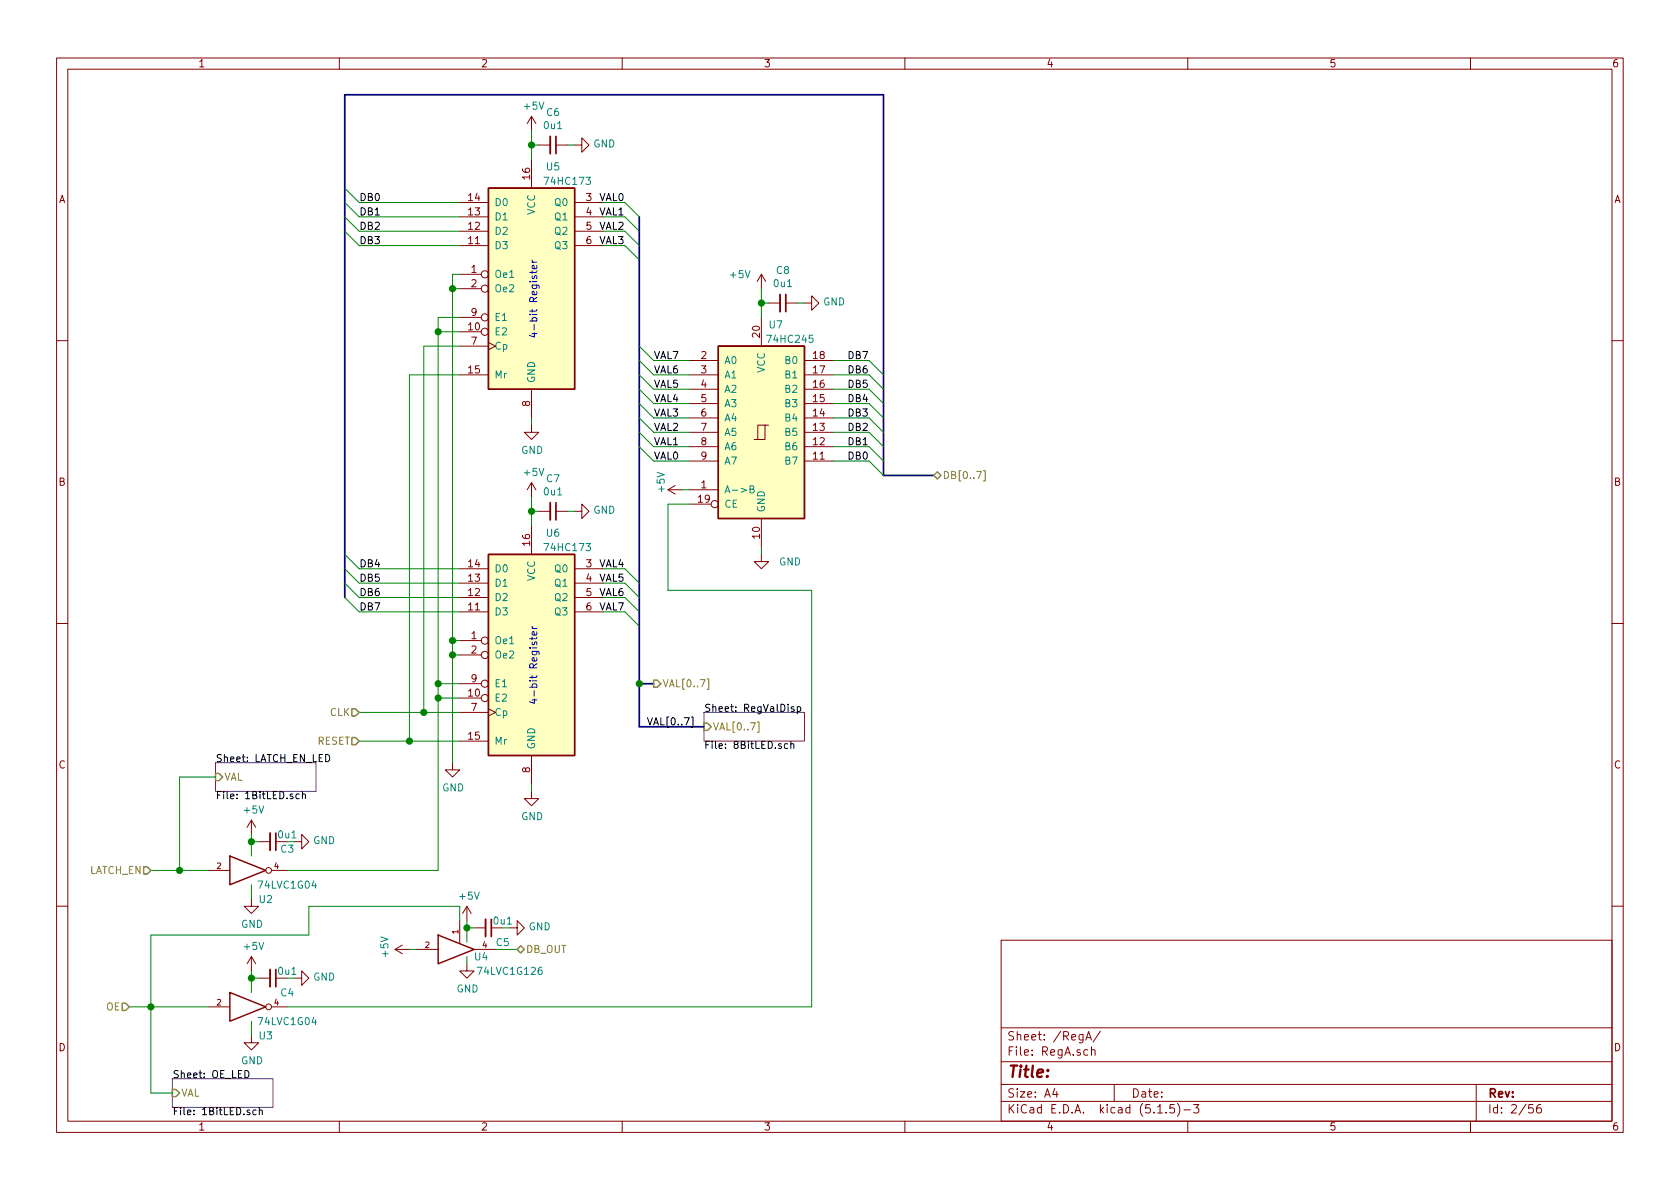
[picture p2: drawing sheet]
<svg xmlns="http://www.w3.org/2000/svg" width="297mm" height="210mm" viewBox="0 0 297 210" stroke-linecap="round" stroke-linejoin="round" font-family="sans-serif">
<g fill="none" stroke="#840000" stroke-width=".18">
<path d="M10 10.3h277v189.9h-277zM12 12.2h273v186.1h-273zM60 10.3v1.9M110 10.3v1.9M160 10.3v1.9M210 10.3v1.9M260 10.3v1.9M81.3 38.3h5.1M81.3 35.8h5.1M94 20.6v2.5M94 28.2v5.1M94 20.6l-.8 1.2"/>
<path d="M94 20.6l.7 1.2M95.2 25.6h2.1M98.3 25.6h2M101.6 25.6h1.3v-1.2l1.2 1.2-1.2 1.3v-1.3M101.6 38.3h5.1M101.6 35.8h5.1M81.3 48.5h3.8M81.3 58.7h3.8M81.3 43.4h5.1M81.3 40.9h5.1M81.3 51h3.8M81.3 56.1h3.8"/>
<path d="M101.6 43.4h5.1M101.6 40.9h5.1M134.6 48.5l-.7 1.3M134.6 48.5v2.5M134.6 56.1v5.1M134.6 48.5l.8 1.3M135.9 53.6h2M138.9 53.6h2.1M142.2 53.6h1.3v-1.3l1.3 1.3-1.3 1.3v-1.3M10 60.2h2M81.3 66.3h5.1M81.3 61.2h5.1"/>
<path d="M86.4 60.6l1.2 .6-1.2 .6M94 75.2v1.2h1.2l-1.2 1.3-1.3-1.3h1.3M94 68.8v5.1M121.9 66.3h5.1M121.9 79h5.1M121.9 76.4h5.1M121.9 73.9h5.1M121.9 71.4h5.1M121.9 68.8h5.1M121.9 63.7h5.1M135.3 75.2h-1.3v2.5M135.9 75.2h-.6v2.5h-2"/>
<path d="M142.2 66.3h5.1M142.2 79h5.1M142.2 76.4h5.1M142.2 73.9h5.1M142.2 71.4h5.1M142.2 68.8h5.1M142.2 63.7h5.1M285 60.2h2M94 85.3v2.6M94 93v5M94 85.3l-.8 1.3M94 85.3l.7 1.3"/>
<path d="M95.2 90.4h2.1M98.3 90.4h2M101.6 90.4h1.3v-1.3l1.2 1.3-1.2 1.3v-1.3M118.1 86.6l1.3 .8M118.1 86.6h2.5M119.4 85.8l-1.3 .8M121.9 86.6h5.1M121.9 81.5h5.1M121.9 89.1h3.8M134.6 98v1.3h1.3l-1.3 1.3-1.3-1.3h1.3M134.6 91.7v5.1M142.2 81.5h5.1"/>
<path d="M10 110.3h2M81.3 113.3h3.8M81.3 108.2h5.1M81.3 105.7h5.1M81.3 103.1h5.1M81.3 100.6h5.1M81.3 115.8h3.8M101.6 108.2h5.1M101.6 105.7h5.1M101.6 103.1h5.1M101.6 100.6h5.1M285 110.3h2"/>
<path d="M80 134.9v1.2h1.3l-1.3 1.3-1.3-1.3h1.3M81.3 123.4h3.8M81.3 131.1h5.1M81.3 126h5.1M81.3 120.9h3.8M86.4 125.3l1.2 .7-1.2 .6M94 139.9v1.3h1.2l-1.2 1.3-1.3-1.3h1.3M94 133.6v5.1M36.8 153.9h3.8M44.4 159v1.3h1.3l-1.3 1.2-1.2-1.2h1.2M44.4 145l-.7 1.3M44.4 145v2.6"/>
<path d="M44.4 145l.8 1.3M45.7 148.8h2.1M48 153.9h2.8M52.1 148.8h1.2v-1.2l1.3 1.2-1.3 1.3v-1.3M10 160.2h2M36.8 178h3.8M44.4 169.2v2.5M44.4 169.2l-.7 1.2M44.4 169.2l.8 1.2M45.7 173h2.1M48 178h2.8M52.1 173h1.2v-1.3l1.3 1.3-1.3 1.2v-1.2"/>
<path d="M69.8 167.9l1.3 .8M69.8 167.9h2.6M71.1 167.1l-1.3 .8M73.7 167.9h3.8M81.3 162.8v3.9M82.5 170.4v1.3h1.3l-1.3 1.3-1.2-1.3h1.2M82.5 160.3l-.7 1.2M82.5 160.3v2.5M82.5 160.3l.8 1.2M83.8 167.9h3.8M83.8 164.1h2.1M90.2 164.1h1.2v-1.3l1.3 1.3-1.3 1.2v-1.2"/>
<path d="M177 166.3h108v32h-108zM285 160.2h2M44.4 183.1v1.3h1.3l-1.3 1.3-1.2-1.3h1.2M60 198.3v1.9M110 198.3v1.9M160 198.3v1.9M177 194.8h108M177 191.8h108M177 187.8h108M177 181.8h108M186.5 192.5l-.4 1h1M186.8 193v1"/>
<path d="M192 183.9l.5-1.5 .5 1.5M192.1 183.5h.7M192.3 185.7l-.4-.1-.3 .3 .1 .6 .2 .1 .4-.1M193 185.7l.2-.1 .3 .1 .1 .9M193 185.1v1.5M194.6 182.3l-1.3 2M197 191.8v3M204.7 196.8h.8M206.2 196.7v.1M207.6 195.3h-.7l-.1 .7 .2-.1 .5 .1 .2 .2-.1 .5-.2 .1-.6-.1M208.2 195.1a1.71 1.71 0 0 1 0 2.3M209.3 196.3h1.2"/>
<path d="M210 198.3v1.9M211 195.3h1l-.5 .6 .4 .1v.7l-.2 .1-.7-.1M260 198.3v1.9M261 191.8v6.5M271 195.3h-.7v.7l.2-.1 .5 .1 .1 .2-.1 .5-.2 .1-.5-.1M272.4 195.3a.62 .62 0 0 0-.7 .7l.1 .7 .2 .1 .5-.1v-.5l-.1-.2-.4-.1-.3 .3"/>
<circle cx="85.7" cy="56.1" r=".63"/>
<circle cx="85.7" cy="58.7" r=".63"/>
<circle cx="85.7" cy="51" r=".63"/>
<circle cx="85.7" cy="48.5" r=".63"/>
<circle cx="126.4" cy="89.1" r=".63"/>
<circle cx="85.7" cy="115.8" r=".63"/>
<circle cx="85.7" cy="113.3" r=".63"/>
<circle cx="85.7" cy="120.9" r=".63"/>
<circle cx="85.7" cy="123.4" r=".63"/>
<circle cx="47.5" cy="153.9" r=".51"/>
<circle cx="47.5" cy="178" r=".51"/>
</g>
<path d="M38.1 134.9h17.8v5h-17.8zM124.5 126h17.7v5.1h-17.7zM30.5 190.7h17.8v5.1h-17.8z" fill="none" stroke="#840084" stroke-width=".18"/>
<g fill="none" stroke="#000" stroke-width=".18">
<path d="M53.5 140v1.2M57.6 133.4a.64 .64 0 0 1 .7 .7 .64 .64 0 0 1-.7 .6zM122.2 126.8h.3v1.8h-.3M139.3 131.6l-.4-.1-.2 .2 .1 .6h.5M139.8 131.6l.2-.1 .3 .1 .1 .8M139.8 131.1v1.3M140.4 125h-.3l-.2 .1 .1 .2 .4 .1v.3h-.5M141 125h.3l.3 .2-.1 .5h-.5M141 125v1.2M52.9 140.5l-.3-.1-.3 .2 .1 .6h.5M53.5 140.5l.1-.1 .3 .1 .1 .7M43.3 189.3a.64 .64 0 0 1 .7 .6 .64 .64 0 0 1-.7 .7z"/>
<path d="M45.3 196.3h-.4l-.2 .2 .1 .6h.5M45.8 196.4l.2-.1h.3l.1 .8M45.8 195.9v1.2"/>
</g>
<path d="M172.7 83.4h.8l-.5 1.2M173.9 83.2h.3v1.9h-.3M125 120.1h.3v1.8h-.3M133.9 127.7h.3v1.8h-.3" fill="none" stroke="#848400" stroke-width=".18"/>
<path d="M165.1 84.1l.6-.7 .7 .7-.7 .6zM38.1 136.8h.6l.7 .6-.7 .6h-.6zM62.2 125.3h.7l.6 .7-.6 .6h-.7zM62.2 130.4h.7l.6 .7-.6 .6h-.7zM115.6 120.3h.6l.6 .6-.6 .6h-.6zM124.5 127.9h.6l.6 .6-.6 .7h-.6zM25.4 153.3h.6l.7 .6-.7 .7h-.6zM21.6 177.4h.6l.7 .6-.7 .7h-.6zM91.4 167.9l.7-.6 .6 .6-.6 .6zM30.5 192.7h.6l.6 .6-.6 .6h-.6z" fill="none" stroke="#848400" stroke-width=".25"/>
<path d="M86.4 33.3h15.2v35.5h-15.2zM127 61.2h15.2v30.5h-15.2zM86.4 98h15.2v35.6h-15.2zM40.6 151.4l6.4 2.5-6.4 2.6zM40.6 175.5l6.4 2.5-6.4 2.6zM77.5 165.3l6.3 2.6-6.3 2.5z" fill="none" stroke="#840000" stroke-width=".25"/>
<path d="M97.3 24.1v3.1M137.9 52.1v3M97.3 88.9v3M47.8 147.3v3.1M47.8 171.4v3.1M85.9 162.6v3" fill="none" stroke="#840000" stroke-width=".33"/>
<path d="M98.3 24.1v3.1M138.9 52.1v3M98.3 88.9v3M48.8 147.3v3.1M48.8 171.4v3.1M86.9 162.6v3" fill="none" stroke="#840000" stroke-width=".3"/>
<g fill="#ffffc2" stroke="#ffffc2" stroke-width=".18">
<path d="M86.4 33.3h15.2v35.5h-15.2z"/>
<path d="M127 61.2h15.2v30.5h-15.2z"/>
<path d="M86.4 98h15.2v35.6h-15.2z"/>
</g>
<path d="M132.6 86.5h.6v-.5l-.6-.1v1.3h.5l.2-.3v-.2l-.3-.2" fill="none" stroke="#008484" stroke-width=".18"/>
<path d="M113 38.3v90.2h11.5M165.1 84.1h-8.9v-67.3h-95.2v88.9M113 120.9h2.6" fill="none" stroke="#000084" stroke-width=".3"/>
<g fill="none" stroke="#008400" stroke-width=".18">
<path d="M61 33.3l2.5 2.5h17.8M61 35.8l2.5 2.5h17.8M61 38.3l2.5 2.6h17.8M94 25.6h1.2M94 23.1v5.1M100.3 25.6h1.3M106.7 35.8h3.8l2.5 2.5M106.7 38.3h3.8l2.5 2.6M61 40.9l2.5 2.5h17.8M77.5 58.7h3.8M80 51h1.3M81.3 56.1h-3.8v97.8h-26.7"/>
<path d="M81.3 48.5h-1.3v86.4M106.7 40.9h3.8l2.5 2.5M106.7 43.4h3.8l2.5 2.6M134.6 51v5.1M134.6 53.6h1.3M141 53.6h1.2M81.3 66.3h-8.9v64.8M81.3 61.2h-6.4v64.8M94 73.9v1.3M113 79l2.6 2.5h6.3M113 63.7l2.6 2.6h6.3M113 68.8l2.6 2.6h6.3"/>
<path d="M113 61.2l2.6 2.5h6.3M113 66.3l2.6 2.5h6.3M113 71.4l2.6 2.5h6.3M113 73.9l2.6 2.5h6.3M113 76.4l2.6 2.6h6.3M147.3 66.3h6.4l2.5 2.5M147.3 71.4h6.4l2.5 2.5M147.3 63.7h6.4l2.5 2.6M147.3 68.8h6.4l2.5 2.6M147.3 73.9h6.4l2.5 2.5M147.3 76.4h6.4l2.5 2.6M147.3 79h6.4l2.5 2.5"/>
<path d="M61 98l2.5 2.6h17.8M94 87.9v5.1M94 90.4h1.2M100.3 90.4h1.3M120.6 86.6h1.3M121.9 89.1h-3.8v15.3h25.4v73.6h-92.7M134.6 96.8v1.2M147.3 81.5h6.4l2.5 2.6M61 100.6l2.5 2.5h17.8M61 103.1l2.5 2.6h17.8M61 105.7l2.5 2.5h17.8M80 115.8h1.3"/>
<path d="M80 113.3h1.3M106.7 103.1h3.8l2.5 2.6M106.7 105.7h3.8l2.5 2.5M106.7 108.2h3.8l2.5 2.5M106.7 100.6h3.8l2.5 2.5M38.1 137.4h-6.4v16.5M63.5 126h17.8M63.5 131.1h17.8M77.5 123.4h3.8M77.5 120.9h3.8M94 138.7v1.2M26.7 153.9h10.1"/>
<path d="M44.4 147.6v3.8M44.4 156.5v2.5M44.4 148.8h1.3M22.9 178h13.9M44.4 171.7v3.8M44.4 173h1.3M72.4 167.9h1.3M81.3 162.8v-2.5h-26.7v5h-27.9v28h3.8M82.5 162.8v3.8M82.5 169.2v1.2M82.5 164.1h1.3M87.6 167.9h3.8"/>
<path d="M44.4 180.6v2.5"/>
</g>
<path d="M94.1 46l.2 .4M94.1 47.9v.5M94.1 46.4h.8M94.1 48.8v.3l.2 .2 .1-.1 .2-.4h.3v.5M94.9 47v.3l-.2 .2-.6-.1v-.4l.3-.1 .1 .6M94.9 47.9l-.2 .3h-1.1M94.1 110.8l.2 .3M94.1 112.6v.5M94.1 111.1h.8M94.1 113.6v.3l.2 .1h.1l.2-.4h.3v.4M94.9 111.7v.4l-.2 .2-.6-.1v-.5h.3l.1 .6M94.9 112.6l-.2 .3h-1.1" fill="none" stroke="#0000c2" stroke-width=".18"/>
<g fill="#008400" stroke="#008400" stroke-width=".25">
<circle cx="77.5" cy="58.7" r=".51"/>
<circle cx="94" cy="90.4" r=".51"/>
<circle cx="94" cy="25.6" r=".51"/>
<circle cx="134.6" cy="53.6" r=".51"/>
<circle cx="44.5" cy="173" r=".51"/>
<circle cx="82.6" cy="164.1" r=".51"/>
<circle cx="77.5" cy="123.4" r=".51"/>
<circle cx="77.5" cy="120.9" r=".51"/>
<circle cx="26.7" cy="178" r=".51"/>
<circle cx="80" cy="115.8" r=".51"/>
<circle cx="80" cy="51" r=".51"/>
<circle cx="80" cy="113.3" r=".51"/>
<circle cx="113" cy="120.9" r=".51"/>
<circle cx="74.9" cy="126" r=".51"/>
<circle cx="72.4" cy="131.1" r=".51"/>
<circle cx="44.5" cy="148.8" r=".51"/>
<circle cx="31.8" cy="153.9" r=".51"/>
</g>
<text font-size="2.8" fill="#840000" x="178" y="190.5">Title:</text>
<g font-size="2.1" fill="#840000">
<text x="178" y="184">Sheet: /RegA/</text>
<text x="178" y="186.7">File: RegA.sch</text>
<text x="178" y="196.9">KiCad E.D.A. kicad (5.1.5)-3</text>
<text x="178" y="194.1">Size: A4</text>
<text x="200" y="194.1">Date:</text>
<text x="263" y="194.1">Rev:</text>
<text x="263" y="196.9">Id: 2/56</text>
</g>
<g font-size="1.8" fill="#840000">
<text x="35" y="11.9">1</text>
<text x="85" y="11.9">2</text>
<text x="135" y="11.9">3</text>
<text x="185" y="11.9">4</text>
<text x="235" y="11.9">5</text>
<text x="285" y="11.9">6</text>
<text x="10.4" y="35.9">A</text>
<text x="82.9" y="35.6">14</text>
<text x="93.7" y="31.7" transform="rotate(-90 93.7 31.7)">16</text>
<text x="103.7" y="35.6">3</text>
<text x="285.4" y="35.9">A</text>
<text x="82.9" y="40.6">12</text>
<text x="82.9" y="38.1">13</text>
<text x="103.7" y="38.1">4</text>
<text x="103.7" y="40.6">5</text>
<text x="82.9" y="43.2">11</text>
<text x="103.7" y="43.2">6</text>
<text x="83.3" y="48.3">1</text>
<text x="83.3" y="50.8">2</text>
<text x="82.9" y="58.4">10</text>
<text x="83.3" y="55.9">9</text>
<text x="134.4" y="59.6" transform="rotate(-90 134.4 59.6)">20</text>
<text x="83.3" y="61">7</text>
<text x="124" y="63.5">2</text>
<text x="143.8" y="63.5">18</text>
<text x="82.9" y="66">15</text>
<text x="93.7" y="71.9" transform="rotate(-90 93.7 71.9)">8</text>
<text x="124" y="66">3</text>
<text x="124" y="68.6">4</text>
<text x="124" y="71.1">5</text>
<text x="143.8" y="71.1">15</text>
<text x="143.8" y="68.6">16</text>
<text x="143.8" y="66">17</text>
<text x="124" y="73.7">6</text>
<text x="124" y="76.2">7</text>
<text x="143.8" y="76.2">13</text>
<text x="143.8" y="73.7">14</text>
<text x="124" y="78.7">8</text>
<text x="124" y="81.3">9</text>
<text x="143.8" y="81.3">11</text>
<text x="143.8" y="78.7">12</text>
<text x="10.4" y="85.9">B</text>
<text x="123.5" y="88.9">19</text>
<text x="124" y="86.4">1</text>
<text x="285.4" y="85.9">B</text>
<text x="134.4" y="95.2" transform="rotate(-90 134.4 95.2)">10</text>
<text x="82.9" y="100.3">14</text>
<text x="93.7" y="96.5" transform="rotate(-90 93.7 96.5)">16</text>
<text x="103.7" y="100.3">3</text>
<text x="82.9" y="107.9">11</text>
<text x="82.9" y="105.4">12</text>
<text x="82.9" y="102.9">13</text>
<text x="103.7" y="102.9">4</text>
<text x="103.7" y="105.4">5</text>
<text x="103.7" y="107.9">6</text>
<text x="83.3" y="113">1</text>
<text x="83.3" y="115.6">2</text>
<text x="82.9" y="123.2">10</text>
<text x="83.3" y="125.7">7</text>
<text x="83.3" y="120.6">9</text>
<text x="82.9" y="130.8">15</text>
<text x="10.4" y="135.9">C</text>
<text x="93.7" y="136.6" transform="rotate(-90 93.7 136.6)">8</text>
<text x="285.4" y="135.9">C</text>
<text x="10.4" y="185.9">D</text>
<text x="285.4" y="185.9">D</text>
<text x="35" y="199.9">1</text>
<text x="85" y="199.9">2</text>
<text x="135" y="199.9">3</text>
<text x="185" y="199.9">4</text>
<text x="235" y="199.9">5</text>
<text x="285" y="199.9">6</text>
</g>
<g font-size="1.8" fill="#008484">
<text x="92.8" y="19.4">+5V</text>
<text x="96.3" y="22.8">0u1</text>
<text x="96.7" y="20.5">C6</text>
<text x="104.9" y="26.1">GND</text>
<text x="96.6" y="32.7">74HC173</text>
<text x="96.7" y="30.1">U5</text>
<text x="87.4" y="41.5">D2</text>
<text x="87.4" y="39">D1</text>
<text x="87.4" y="36.4">D0</text>
<text x="94.6" y="38" transform="rotate(-90 94.6 38)">VCC</text>
<text x="98.2" y="36.4">Q0</text>
<text x="98.2" y="39">Q1</text>
<text x="98.2" y="41.5">Q2</text>
<text x="87.4" y="44.1">D3</text>
<text x="98.2" y="44.1">Q3</text>
<text x="87.4" y="49.1">Oe1</text>
<text x="87.4" y="51.7">Oe2</text>
<text x="129.2" y="49.2">+5V</text>
<text x="136.9" y="50.8">0u1</text>
<text x="137.3" y="48.5">C8</text>
<text x="87.4" y="59.3">E2</text>
<text x="87.4" y="56.8">E1</text>
<text x="136" y="58.1">U7</text>
<text x="145.5" y="54">GND</text>
<text x="87.4" y="61.8">Cp</text>
<text x="128" y="64.4">A0</text>
<text x="135.3" y="66" transform="rotate(-90 135.3 66)">VCC</text>
<text x="136" y="60.6">74HC245</text>
<text x="139" y="64.4">B0</text>
<text x="87.4" y="66.9">Mr</text>
<text x="94.6" y="67.8" transform="rotate(-90 94.6 67.8)">GND</text>
<text x="128" y="66.9">A1</text>
<text x="128" y="69.5">A2</text>
<text x="139" y="69.5">B2</text>
<text x="139" y="66.9">B1</text>
<text x="128" y="72">A3</text>
<text x="128" y="74.5">A4</text>
<text x="128" y="77.1">A5</text>
<text x="139" y="77.1">B5</text>
<text x="139" y="74.5">B4</text>
<text x="139" y="72">B3</text>
<text x="92.2" y="80.3">GND</text>
<text x="128" y="79.6">A6</text>
<text x="128" y="82.2">A7</text>
<text x="139" y="82.2">B7</text>
<text x="139" y="79.6">B6</text>
<text x="92.8" y="84.2">+5V</text>
<text x="96.3" y="87.6">0u1</text>
<text x="96.7" y="85.3">C7</text>
<text x="117.5" y="86.9" transform="rotate(-90 117.5 86.9)">+5V</text>
<text x="128" y="87.2">A-&gt;B</text>
<text x="128" y="89.8">CE</text>
<text x="96.7" y="94.9">U6</text>
<text x="104.9" y="90.9">GND</text>
<text x="135.3" y="90.7" transform="rotate(-90 135.3 90.7)">GND</text>
<text x="87.4" y="101.2">D0</text>
<text x="96.6" y="97.5">74HC173</text>
<text x="98.2" y="101.2">Q0</text>
<text x="137.7" y="100">GND</text>
<text x="87.4" y="106.3">D2</text>
<text x="87.4" y="103.8">D1</text>
<text x="94.6" y="102.8" transform="rotate(-90 94.6 102.8)">VCC</text>
<text x="98.2" y="103.8">Q1</text>
<text x="98.2" y="106.3">Q2</text>
<text x="87.4" y="113.9">Oe1</text>
<text x="87.4" y="108.8">D3</text>
<text x="98.2" y="108.8">Q3</text>
<text x="87.4" y="116.5">Oe2</text>
<text x="87.4" y="124.1">E2</text>
<text x="87.4" y="121.5">E1</text>
<text x="87.4" y="131.7">Mr</text>
<text x="87.4" y="126.6">Cp</text>
<text x="94.6" y="132.6" transform="rotate(-90 94.6 132.6)">GND</text>
<text x="43.2" y="143.9">+5V</text>
<text x="78.2" y="139.9">GND</text>
<text x="55.4" y="149.3">GND</text>
<text x="92.2" y="145">GND</text>
<text x="49.7" y="150.8">C3</text>
<text x="45.9" y="159.7">U2</text>
<text x="45.9" y="157.1">74LVC1G04</text>
<text x="81.3" y="159.1">+5V</text>
<text x="42.6" y="164.1">GND</text>
<text x="43.2" y="168">+5V</text>
<text x="87.8" y="167.3">C5</text>
<text x="93.5" y="164.5">GND</text>
<text x="55.4" y="173.4">GND</text>
<text x="68.7" y="169.1" transform="rotate(-90 68.7 169.1)">+5V</text>
<text x="84" y="169.8">U4</text>
<text x="84.8" y="172.4">74LVC1G126</text>
<text x="49.7" y="176.2">C4</text>
<text x="80.7" y="175.5">GND</text>
<text x="45.9" y="183.8">U3</text>
<text x="45.9" y="181.3">74LVC1G04</text>
<text x="42.6" y="188.2">GND</text>
</g>
<g font-size="1.8">
<text x="63.5" y="35.6">DB0</text>
<text x="106" y="35.6">VAL0</text>
<text x="63.5" y="40.6">DB2</text>
<text x="63.5" y="38.1">DB1</text>
<text x="106" y="38.1">VAL1</text>
<text x="106" y="40.6">VAL2</text>
<text x="63.5" y="43.2">DB3</text>
<text x="106" y="43.2">VAL3</text>
<text x="115.6" y="63.5">VAL7</text>
<text x="150.1" y="63.5">DB7</text>
<text x="115.6" y="68.6">VAL5</text>
<text x="115.6" y="71.1">VAL4</text>
<text x="115.6" y="66">VAL6</text>
<text x="150.1" y="66">DB6</text>
<text x="150.1" y="68.6">DB5</text>
<text x="150.1" y="71.1">DB4</text>
<text x="115.6" y="73.7">VAL3</text>
<text x="115.6" y="76.2">VAL2</text>
<text x="150.1" y="73.7">DB3</text>
<text x="150.1" y="76.2">DB2</text>
<text x="115.6" y="81.3">VAL0</text>
<text x="115.6" y="78.7">VAL1</text>
<text x="150.1" y="78.7">DB1</text>
<text x="150.1" y="81.3">DB0</text>
<text x="63.5" y="100.3">DB4</text>
<text x="106" y="100.3">VAL4</text>
<text x="63.5" y="107.9">DB7</text>
<text x="63.5" y="105.4">DB6</text>
<text x="63.5" y="102.9">DB5</text>
<text x="106" y="102.9">VAL5</text>
<text x="106" y="105.4">VAL6</text>
<text x="106" y="107.9">VAL7</text>
<text x="124.5" y="125.9">Sheet: RegValDisp</text>
<text x="114.3" y="128.3">VAL[0..7]</text>
<text x="38.1" y="134.8">Sheet: LATCH_EN_LED</text>
<text x="124.5" y="132.4">File: 8BitLED.sch</text>
<text x="38.1" y="141.3">File: 1BitLED.sch</text>
<text x="30.5" y="190.6">Sheet: OE_LED</text>
<text x="30.5" y="197.2">File: 1BitLED.sch</text>
</g>
<g font-size="1.8" fill="#0000c2">
<text x="95" y="59.9" transform="rotate(-90 95 59.9)">4-bit Register</text>
<text x="95" y="124.7" transform="rotate(-90 95 124.7)">4-bit Register</text>
</g>
<g font-size="1.8" fill="#848400">
<text x="166.6" y="84.7">DB[0..7]</text>
<text x="117.1" y="121.5">VAL[0..7]</text>
<text x="56.1" y="131.7">RESET</text>
<text x="58.3" y="126.6">CLK</text>
<text x="126" y="129.2">VAL[0..7]</text>
<text x="39.6" y="138">VAL</text>
<text x="15.7" y="154.6">LATCH_EN</text>
<text x="93" y="168.5">DB_OUT</text>
<text x="18.8" y="178.7">OE</text>
<text x="32" y="193.9">VAL</text>
</g>
<g font-size="1.8" fill="#008400">
<text x="49.3" y="148.3">0u1</text>
<text x="87.4" y="163.5">0u1</text>
<text x="49.3" y="172.4">0u1</text>
</g>
<g font-size="1.4" fill="#840000">
<text x="38.4" y="153.7">2</text>
<text x="48.5" y="153.7">4</text>
<text x="75.2" y="167.6">2</text>
<text x="81" y="165.1" transform="rotate(-90 81 165.1)">1</text>
<text x="85.3" y="167.6">4</text>
<text x="38.4" y="177.8">2</text>
<text x="48.5" y="177.8">4</text>
</g>
</svg>
